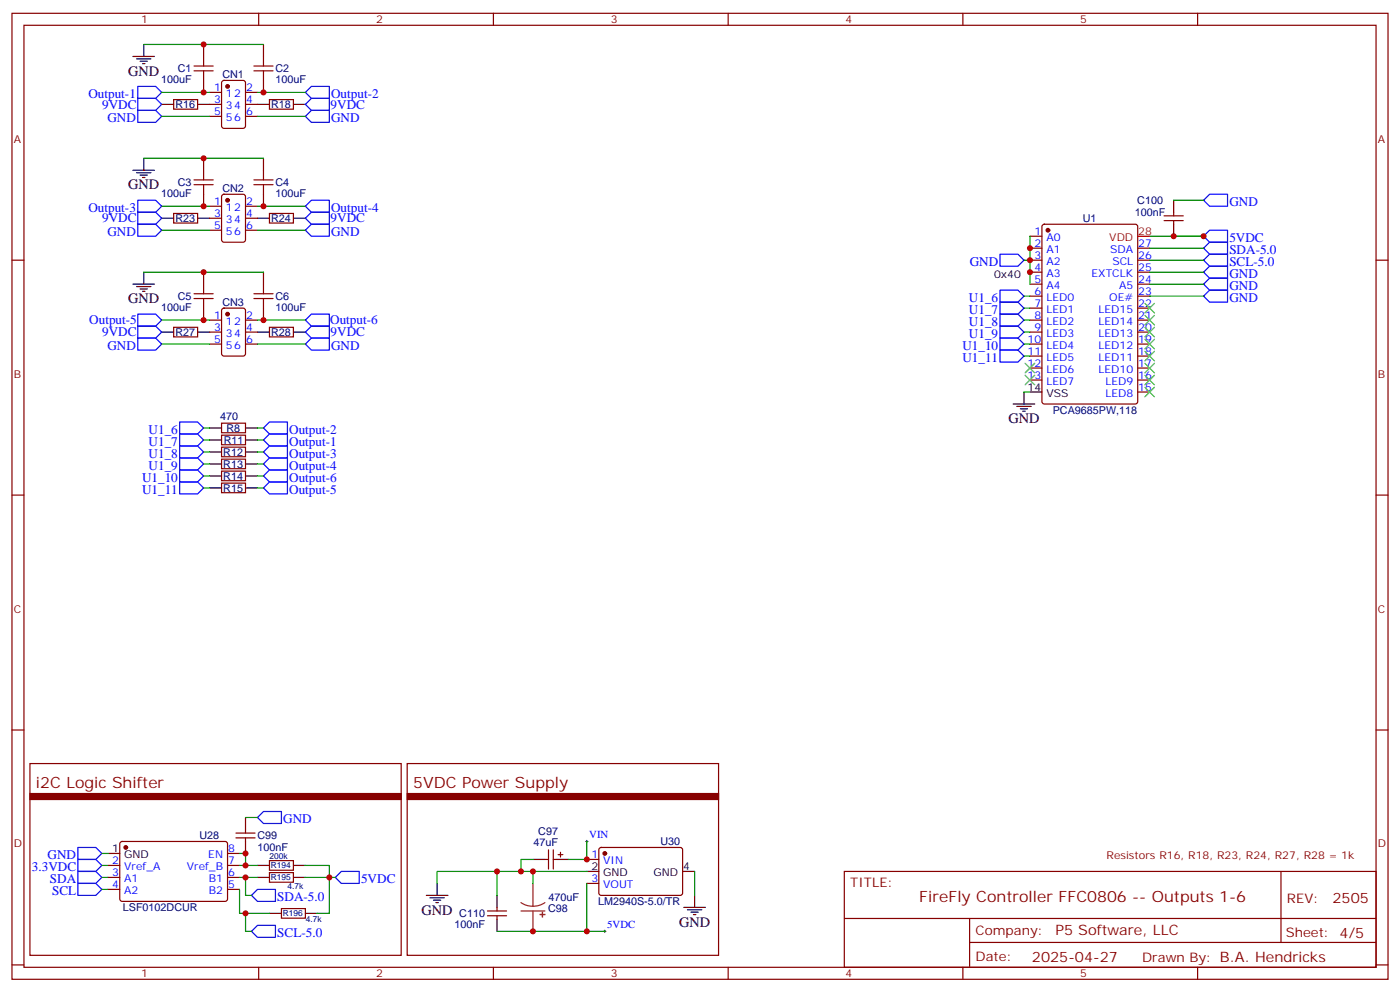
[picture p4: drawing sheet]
<svg xmlns="http://www.w3.org/2000/svg" width="412mm" height="292mm" viewBox="0 0 412 292" stroke-linecap="round" stroke-linejoin="round" font-family="sans-serif">
<g fill="none" stroke="#870000" stroke-width=".35">
<path d="M3.5 3.9h405.4v284.4h-405.4zM7.1 7.4h398.2v277.3h-398.2zM60 13.1v3.5M76.2 3.9v3.5M77.6 13.1v3.5M145.3 3.9v3.5M214.5 3.9v3.5M283.6 3.9v3.5M352.8 3.9v3.5M51.2 29.3h7v2.8h-7zM60 23.7v3.5M61.7 27.2h3.6"/>
<path d="M61.7 34.3h3.6M61.7 30.7h3.6M65.5 23.9l.5-.2h5.6l.7 .4v13l-.4 .6-5.9 .1-.7-.5v-12.9zM72.3 27.2h3.5M72.3 34.3h3.5M72.3 30.7h3.5M77.6 23.7v3.5M79.4 29.3h7v2.8h-7zM60 46.6v3.5M60 57.2v3.5M65.5 57.4l.5-.2h5.6l.7 .4v13l-.4 .6-5.9 .1-.7-.5v-12.9zM77.6 46.6v3.5"/>
<path d="M77.6 57.2v3.5M3.5 76.6h3.6M51.2 62.8h7v2.9h-7zM61.7 60.7h3.6M61.7 67.8h3.6M61.7 64.2h3.6M72.3 60.7h3.5M72.3 67.8h3.5M72.3 64.2h3.5M79.4 62.8h7v2.9h-7zM303.4 76.6h3.5M303.4 69.5h3.5"/>
<path d="M303.4 73.1h3.5M307.2 66.2l.4-.2h26.8l.7 .4v51.8l-.4 .7h-27.1l-.6-.4-.1-51.8zM335.1 76.6h3.6M335.1 73.1h3.6M342.9 63.5h5.6M342.9 64.9h5.6M345.7 62.5v1M345.7 64.9v1.1M405.3 76.6h3.6M51.2 96.3h7v2.9h-7zM60 80.1v3.5M60 90.7v3.5"/>
<path d="M61.7 94.2h3.6M61.7 97.8h3.6M65.5 90.9l.5-.2h5.6l.7 .4v13l-.4 .7h-5.9l-.7-.5v-12.9zM72.3 94.2h3.5M72.3 97.8h3.5M77.6 80.1v3.5M77.6 90.7v3.5M79.4 96.3h7v2.9h-7zM303.4 94.2h3.5M303.4 97.8h3.5M303.4 80.1h3.5M303.4 83.6h3.5"/>
<path d="M303.4 87.2h3.5M303.4 90.7h3.5M335.1 94.2h3.6M335.1 97.8h3.6M335.1 80.1h3.6M335.1 83.6h3.6M335.1 87.2h3.6M335.1 90.7h3.6M61.7 101.3h3.6M72.3 101.3h3.5M303.4 101.3h3.5M303.4 104.8h3.5"/>
<path d="M303.4 108.3h3.5M303.4 111.9h3.5M335.1 101.3h3.6M335.1 104.8h3.6M335.1 108.3h3.6M335.1 111.9h3.6M335.1 115.4h3.6M65.3 124.6h7v2.8h-7zM65.3 128.1h7v2.8h-7zM65.3 131.6h7v2.8h-7zM65.3 135.1h7v2.9h-7zM65.3 138.7h7v2.8h-7z"/>
<path d="M3.5 145.7h3.6M65.3 142.2h7v2.8h-7zM405.3 145.7h3.6M3.5 214.9h3.6M405.3 214.9h3.6M8.8 224.8h109.4v56.4h-109.4zM119.9 224.8h91.8v56.4h-91.8zM31.7 254.7h3.6M31.7 258.3h3.6M35.5 247.9l.5-.2h30.6l.4 .7v16.5l-.7 .4h-30.6l-.4-.7v-16.2zM67 254.7h3.6M67 258.3h3.6"/>
<path d="M67 251.2h3.6M69.5 245.2h5.6M69.5 246.6h5.6M72.3 244.2v1M72.3 246.6v1.1M79.4 253.3h7v2.9h-7zM79.4 256.9h7v2.8h-7zM160.5 253h1.1M161.6 250.2v5.6M163 253h1M163 250.2v5.6M164.4 251.6h1.4"/>
<path d="M165.1 250.9v1.4M172.9 253h3.5M176.6 249.7l.5-.3 23.6 .1 .4 .7-.1 12.9-.6 .5-23.6-.1-.4-.6v-12.7zM248.7 256.5h156.6v28.2h-156.6zM377.3 256.5v20.9M31.7 261.8h3.6M67 261.8h3.6M82.9 267.4h7.1v2.9h-7.1zM143.6 268.1h5.6M143.6 269.6h5.6M146.4 267.1v1M146.4 269.6v1"/>
<path d="M172.9 260h3.5M248.7 270.4h156.5M285.6 277.4h119.6M285.6 270.4v14.1M3.5 284h3.6M76.2 284.7v3.6M145.3 284.7v3.6M214.5 284.7v3.6M283.6 284.7v3.6M352.8 284.7v3.6M405.3 284h3.6"/>
</g>
<g fill="#870000" stroke="#870000" stroke-width=".35">
<path d="M119.9 233.6h91.8v1.7h-91.8z"/>
<path d="M8.8 233.6h109.4v1.7h-109.4z"/>
<circle cx="67" cy="25.4" r=".53"/>
<circle cx="67" cy="58.9" r=".53"/>
<circle cx="67" cy="92.5" r=".53"/>
<circle cx="308.7" cy="67.8" r=".53"/>
<circle cx="37" cy="249.4" r=".53"/>
<circle cx="178.2" cy="251.2" r=".53"/>
</g>
<g fill="none" stroke="#000" stroke-width=".35">
<path d="M39.2 16.6h6.3M40.2 17.3h4.2M41.3 18h2.1M42 18.7h.7M42.3 13.1v3.5M47.6 30.7h3.6M58.2 30.7h3.5M75.8 30.7h3.6M86.4 30.7h3.6M39.2 50.1h6.3M40.2 50.8h4.2M41.3 51.5h2.1"/>
<path d="M42 52.2h.7M42.3 46.6v3.5M345.7 58.9v3.6M47.6 64.2h3.6M58.2 64.2h3.5M75.8 64.2h3.6M86.4 64.2h3.6M345.7 66v3.5M39.2 83.6h6.3M40.2 84.3h4.2M41.3 85.1h2.1M42 85.8h.7"/>
<path d="M42.3 80.1v3.5M47.6 97.8h3.6M58.2 97.8h3.5M75.8 97.8h3.6M86.4 97.8h3.6M298.4 118.9h6.4M299.5 119.6h4.2M301.6 115.4v3.5M303.4 115.4h3.5M61.7 126h3.6M61.7 129.5h3.6M61.7 133h3.6"/>
<path d="M61.7 136.6h3.6M72.3 126h3.5M72.3 129.5h3.5M72.3 133h3.5M72.3 136.6h3.5M300.6 120.3h2.1M301.3 121h.7M61.7 140.1h3.6M61.7 143.6h3.6M72.3 140.1h3.5M72.3 143.6h3.5M31.7 251.2h3.6"/>
<path d="M72.3 240.6v3.6M72.3 247.7v3.5M75.8 254.7h3.6M75.8 258.3h3.6M86.4 254.7h3.6M86.4 258.3h3.6M157 253h3.5M164 253h3.6M172.9 256.5h3.5M201.1 256.5h3.5M79.4 268.9h3.5M90 268.9h3.5"/>
<path d="M125.6 263.6h6.3M126.6 264.3h4.3M127.7 265h2.1M128.4 265.7h.7M128.8 260v3.6M146.4 263.6v3.5M146.4 270.6v3.5M201.4 267.1h6.4M202.5 267.8h4.2M203.6 268.5h2.1M204.3 269.2h.7M204.6 263.6v3.5"/>
</g>
<path d="M335.1 69.5h3.6" fill="none" stroke="#f00" stroke-width=".35"/>
<g fill="none" stroke="#00f" stroke-width=".35">
<path d="M40.6 32.5h5.3l1.7 1.8-1.7 1.7h-5.3zM40.6 25.4h5.3l1.7 1.8-1.7 1.8h-5.3zM40.6 29h5.3l1.7 1.7-1.7 1.8h-5.3zM91.7 32.5h5.3v3.5h-5.3l-1.7-1.7zM91.7 25.4h5.3v3.6h-5.3l-1.7-1.8zM91.7 29h5.3v3.5h-5.3l-1.7-1.8zM40.6 58.9h5.3l1.7 1.8-1.7 1.8h-5.3zM91.7 58.9h5.3v3.6h-5.3l-1.7-1.8zM354.5 58.9l1.8-1.7h5.3v3.5h-5.3zM40.6 66h5.3l1.7 1.8-1.7 1.7h-5.3zM40.6 62.5h5.3l1.7 1.7-1.7 1.8h-5.3zM91.7 66h5.3v3.5h-5.3l-1.7-1.7z"/>
<path d="M91.7 62.5h5.3v3.5h-5.3l-1.7-1.8zM294.6 74.8h5.3l1.7 1.8-1.7 1.8h-5.3zM354.5 73.1l1.8-1.8h5.3v3.5h-5.3zM356.3 74.8h5.3v3.6h-5.3l-1.8-1.8zM356.3 67.8h5.3v3.5h-5.3l-1.8-1.8zM40.6 99.5h5.3l1.7 1.8-1.7 1.7h-5.3zM40.6 92.5h5.3l1.7 1.7-1.7 1.8h-5.3zM40.6 96h5.3l1.7 1.8-1.7 1.7h-5.3zM91.7 99.5h5.3v3.5h-5.3l-1.7-1.7zM91.7 92.5h5.3v3.5h-5.3l-1.7-1.8zM91.7 96h5.3v3.5h-5.3l-1.7-1.7zM294.6 85.4h5.3l1.7 1.8-1.7 1.7h-5.3z"/>
<path d="M294.6 88.9h5.3l1.7 1.8-1.7 1.8h-5.3zM294.6 92.5h5.3l1.7 1.7-1.7 1.8h-5.3zM294.6 96h5.3l1.7 1.8-1.7 1.7h-5.3zM294.6 99.5h5.3l1.7 1.8-1.7 1.7h-5.3zM354.5 80.1l1.8-1.7h5.3v3.5h-5.3zM356.3 85.4h5.3v3.5h-5.3l-1.8-1.7zM356.3 81.9h5.3v3.5h-5.3l-1.8-1.8zM294.6 103h5.3l1.7 1.8-1.7 1.8h-5.3zM52.9 124.2h5.3l1.8 1.8-1.8 1.7h-5.3zM52.9 127.7h5.3l1.8 1.8-1.8 1.8h-5.3zM52.9 131.3h5.3l1.8 1.7-1.8 1.8h-5.3zM52.9 134.8h5.3l1.8 1.8-1.8 1.7h-5.3z"/>
<path d="M52.9 138.3h5.3l1.8 1.8-1.8 1.8h-5.3zM79.4 127.7h5.3v3.6h-5.3l-1.8-1.8zM79.4 124.2h5.3v3.5h-5.3l-1.8-1.7zM79.4 131.3h5.3v3.5h-5.3l-1.8-1.8zM79.4 134.8h5.3v3.5h-5.3l-1.8-1.7zM79.4 138.3h5.3v3.6h-5.3l-1.8-1.8zM52.9 141.9h5.3l1.8 1.7-1.8 1.8h-5.3zM79.4 141.9h5.3v3.5h-5.3l-1.8-1.8zM77.6 238.9h5.3v3.5h-5.3l-1.8-1.8zM22.9 249.4h5.3l1.8 1.8-1.8 1.8h-5.3zM22.9 253h5.3l1.8 1.7-1.8 1.8h-5.3zM22.9 256.5h5.3l1.8 1.8-1.8 1.7h-5.3z"/>
<path d="M98.8 258.3l1.7-1.8h5.3v3.5h-5.3zM22.9 260h5.3l1.8 1.8-1.8 1.8h-5.3zM74.1 263.6l1.7-1.8h5.3v3.5h-5.3zM74.1 274.1l1.7-1.7h5.3v3.5h-5.3z"/>
</g>
<g fill="none" stroke="#008700" stroke-width=".35">
<path d="M42.3 13.1h35.3M47.6 34.3h14.1M47.6 27.2h14.1M75.8 34.3h14.2M75.8 27.2h14.2M42.3 46.6h35.3M345.7 58.9h8.8M47.6 60.7h14.1M47.6 67.8h14.1M75.8 60.7h14.2M75.8 67.8h14.2M301.6 76.6h1.8"/>
<path d="M303.4 69.5v14.1M338.7 76.6h15.8M338.7 73.1h15.8M338.7 69.5h15.8M42.3 80.1h35.3M47.6 94.2h14.1M75.8 94.2h14.2M301.6 87.2h1.8M301.6 90.7h1.8M301.6 94.2h1.8M301.6 97.8h1.8M338.7 87.2h15.8"/>
<path d="M338.7 80.1h15.8M338.7 83.6h15.8M47.6 101.3h14.1M75.8 101.3h14.2M301.6 115.4h1.8M301.6 101.3h1.8M301.6 104.8h1.8M60 126h1.7M60 129.5h1.7M60 133h1.7M60 136.6h1.7M75.8 126h1.8"/>
<path d="M75.8 129.5h1.8M75.8 133h1.8M75.8 136.6h1.8M60 140.1h1.7M60 143.6h1.7M75.8 140.1h1.8M75.8 143.6h1.8M30 258.3h1.7M30 254.7h1.7M30 251.2h1.7M70.6 251.2h1.7v3.5M70.6 258.3h5.2"/>
<path d="M70.6 254.7h5.2M72.3 258.3v5.3h1.8M72.3 240.6h3.5M90 254.7h7v14.2h-3.5M90 258.3h8.8M146.4 256.5v7.1M157 253h-3.5v3.5M157 256.5v3.5M172.9 247.7v5.3h-5.3M172.9 256.5h-44.1v3.5M204.6 256.5v7.1M30 261.8h1.7"/>
<path d="M70.6 261.8v7.1h8.8M72.3 268.9v5.2h1.8M172.9 260v14.1h-26.5M172.9 274.1h5.3"/>
</g>
<path d="M153.5 265.7l1.6 .8 1.9 .2M153.5 268.1h7M157 260v6.7M157 268.1v6M160.5 265.7l-1.7 .8-1.8 .2" fill="none" stroke="#8c2424" stroke-width=".35"/>
<g fill="#8c2424" stroke="#8c2424" stroke-width=".35">
<path d="M159.1 269.2h1.4z"/>
<path d="M159.8 268.5v1.4z"/>
</g>
<path d="M172.5 247.7h.7M172.9 247.3v.7M177.8 274.1h.7M178.2 273.8v.7" fill="none" stroke="#000" stroke-width=".29"/>
<g fill="none" stroke="#3c3" stroke-width=".35">
<path d="M337.3 89.3l2.8 2.8M337.3 92.8l2.8 2.8M337.3 96.3l2.8 2.9M337.3 99.9l2.8 2.8M340.1 89.3l-2.8 2.8M340.1 92.8l-2.8 2.8M340.1 96.3l-2.8 2.9M340.1 99.9l-2.8 2.8M302 106.9l2.8 2.8M302 110.5l2.8 2.8M304.8 106.9l-2.8 2.8M304.8 110.5l-2.8 2.8"/>
<path d="M337.3 103.4l2.8 2.8M337.3 106.9l2.8 2.8M337.3 110.5l2.8 2.8M337.3 114l2.8 2.8M340.1 103.4l-2.8 2.8M340.1 106.9l-2.8 2.8M340.1 110.5l-2.8 2.8M340.1 114l-2.8 2.8"/>
</g>
<g fill="none" stroke="#a10000" stroke-width=".35">
<path d="M57.1 19.4h5.7M60 16.6v2.8M74.8 19.4h5.6M77.6 16.6v2.8M57.1 20.8h5.7M60 20.8v2.9M74.8 20.8h5.6M77.6 20.8v2.9M57.1 53h5.7M57.1 54.4h5.7M60 50.1v2.9M60 54.4v2.8"/>
<path d="M74.8 53h5.6M74.8 54.4h5.6M77.6 50.1v2.9M77.6 54.4v2.8M57.1 86.5h5.7M57.1 87.9h5.7M60 83.6v2.9M60 87.9v2.8M74.8 86.5h5.6M74.8 87.9h5.6M77.6 83.6v2.9M77.6 87.9v2.8"/>
</g>
<g fill="#c00">
<circle cx="303.4" cy="73.1" r=".88"/>
<circle cx="303.4" cy="76.6" r=".88"/>
<circle cx="303.4" cy="80.1" r=".88"/>
<circle cx="72.3" cy="268.9" r=".88"/>
<circle cx="72.3" cy="258.3" r=".88"/>
<circle cx="72.3" cy="254.7" r=".88"/>
<circle cx="72.3" cy="251.2" r=".88"/>
<circle cx="97" cy="258.3" r=".88"/>
<circle cx="354.5" cy="69.5" r=".88"/>
<circle cx="345.7" cy="69.5" r=".88"/>
<circle cx="172.9" cy="253" r=".88"/>
<circle cx="157" cy="274.1" r=".88"/>
<circle cx="172.9" cy="274.1" r=".88"/>
<circle cx="153.5" cy="256.5" r=".88"/>
<circle cx="157" cy="256.5" r=".88"/>
<circle cx="146.4" cy="256.5" r=".88"/>
<circle cx="60" cy="27.2" r=".88"/>
<circle cx="77.6" cy="27.2" r=".88"/>
<circle cx="60" cy="13.1" r=".88"/>
<circle cx="60" cy="60.7" r=".88"/>
<circle cx="77.6" cy="60.7" r=".88"/>
<circle cx="60" cy="46.6" r=".88"/>
<circle cx="60" cy="94.2" r=".88"/>
<circle cx="77.6" cy="94.2" r=".88"/>
<circle cx="60" cy="80.1" r=".88"/>
</g>
<g font-size="4.6" fill="#800">
<text x="10.6" y="231.8">i2C Logic Shifter</text>
<text x="121.7" y="231.8">5VDC Power Supply</text>
<text x="270.8" y="265.5">FireFly Controller FFC0806 -- Outputs 1-6</text>
</g>
<g font-size="4.2">
<text x="37.7" y="22.3">GND</text>
<text x="37.7" y="55.8">GND</text>
<text x="37.7" y="89.3">GND</text>
<text x="297" y="124.6">GND</text>
<text x="124.2" y="269.2">GND</text>
<text x="200" y="272.7">GND</text>
</g>
<g font-size="4.2" fill="#800">
<text x="392.5" y="265.8">2505</text>
<text x="310.9" y="275.3">P5 Software, LLC</text>
<text x="304" y="283.1">2025-04-27</text>
</g>
<g font-size="3.9" fill="#00f">
<text x="26" y="29">Output-1</text>
<text x="97.5" y="29">Output-2</text>
<text x="30.1" y="32">9VDC</text>
<text x="97.4" y="32">9VDC</text>
<text x="31.7" y="36">GND</text>
<text x="97.5" y="36">GND</text>
<text x="26" y="62.5">Output-3</text>
<text x="30.1" y="65.5">9VDC</text>
<text x="97.4" y="65.5">9VDC</text>
<text x="97.5" y="62.5">Output-4</text>
<text x="362.1" y="60.7">GND</text>
<text x="31.7" y="69.5">GND</text>
<text x="97.5" y="69.5">GND</text>
<text x="362.1" y="71.3">5VDC</text>
<text x="362.1" y="74.8">SDA-5.0</text>
<text x="285.7" y="78.4">GND</text>
<text x="362.1" y="78.4">SCL-5.0</text>
<text x="362.1" y="81.9">GND</text>
<text x="285.4" y="88.9">U1_6</text>
<text x="362.1" y="88.9">GND</text>
<text x="362.1" y="85.4">GND</text>
<text x="26.3" y="95.5">Output-5</text>
<text x="97.3" y="95.5">Output-6</text>
<text x="285.4" y="92.5">U1_7</text>
<text x="285.4" y="96">U1_8</text>
<text x="30.1" y="99">9VDC</text>
<text x="97.4" y="99">9VDC</text>
<text x="285.4" y="99.5">U1_9</text>
<text x="31.7" y="103">GND</text>
<text x="97.5" y="103">GND</text>
<text x="283.5" y="103">U1_10</text>
<text x="283.5" y="106.6">U1_11</text>
<text x="43.8" y="127.7">U1_6</text>
<text x="43.8" y="131.3">U1_7</text>
<text x="85.2" y="131.3">Output-1</text>
<text x="85.2" y="127.7">Output-2</text>
<text x="43.8" y="134.8">U1_8</text>
<text x="85.2" y="134.8">Output-3</text>
<text x="41.8" y="141.9">U1_10</text>
<text x="43.8" y="138.3">U1_9</text>
<text x="85.2" y="138.3">Output-4</text>
<text x="85.2" y="141.9">Output-6</text>
<text x="41.8" y="145.4">U1_11</text>
<text x="85.2" y="145.4">Output-5</text>
<text x="83.4" y="242.4">GND</text>
<text x="9.4" y="256.5">3.3VDC</text>
<text x="14" y="253">GND</text>
<text x="14.7" y="260">SDA</text>
<text x="15.3" y="263.6">SCL</text>
<text x="106.4" y="260">5VDC</text>
<text x="81.7" y="265.3">SDA-5.0</text>
<text x="81.7" y="275.9">SCL-5.0</text>
</g>
<g font-size="3.9" fill="#800">
<text x="250.5" y="261.1">TITLE:</text>
<text x="379.1" y="265.8">REV:</text>
<text x="287.4" y="275.3">Company:</text>
<text x="378.7" y="275.9">Sheet: 4/5</text>
<text x="287.4" y="283">Date:</text>
<text x="336.4" y="283.1">Drawn By: B.A. Hendricks</text>
</g>
<g font-size="3.2" fill="#800">
<text x="41.6" y="6.9">1</text>
<text x="110.8" y="6.9">2</text>
<text x="179.9" y="6.9">3</text>
<text x="249.1" y="6.9">4</text>
<text x="318.2" y="6.9">5</text>
<text x="4.1" y="42">A</text>
<text x="405.9" y="42">A</text>
<text x="4.1" y="111.2">B</text>
<text x="405.9" y="111.2">B</text>
<text x="4.1" y="180.3">C</text>
<text x="405.9" y="180.3">C</text>
<text x="4.1" y="249.4">D</text>
<text x="405.9" y="249.4">D</text>
<text x="325.9" y="253">Resistors R16, R18, R23, R24, R27, R28 = 1k</text>
<text x="41.6" y="287.7">1</text>
<text x="110.8" y="287.7">2</text>
<text x="179.9" y="287.7">3</text>
<text x="249.1" y="287.7">4</text>
<text x="318.2" y="287.7">5</text>
</g>
<g font-size="3.2" fill="#000080">
<text x="52.4" y="21.2">C1</text>
<text x="65.5" y="23.1">CN1</text>
<text x="81.1" y="21.2">C2</text>
<text x="47.4" y="24.5">100uF</text>
<text x="81.1" y="24.5">100uF</text>
<text x="51.7" y="31.9">R16</text>
<text x="79.9" y="31.9">R18</text>
<text x="47.4" y="58">100uF</text>
<text x="52.4" y="54.8">C3</text>
<text x="65.5" y="56.6">CN2</text>
<text x="81.1" y="58">100uF</text>
<text x="81.1" y="54.8">C4</text>
<text x="51.7" y="65.4">R23</text>
<text x="79.9" y="65.4">R24</text>
<text x="318.9" y="65.3">U1</text>
<text x="334.3" y="63.6">100nF</text>
<text x="335" y="60.1">C100</text>
<text x="52.4" y="88.3">C5</text>
<text x="81.1" y="88.3">C6</text>
<text x="47.4" y="91.5">100uF</text>
<text x="65.5" y="90.1">CN3</text>
<text x="81.1" y="91.5">100uF</text>
<text x="51.7" y="98.9">R27</text>
<text x="79.9" y="98.9">R28</text>
<text x="64.8" y="123.6">470</text>
<text x="310.1" y="121.8">PCA9685PW,118</text>
<text x="65.9" y="130.7">R11</text>
<text x="66.7" y="127.1">R8</text>
<text x="65.8" y="134.2">R12</text>
<text x="65.8" y="137.7">R13</text>
<text x="65.8" y="141.2">R14</text>
<text x="65.8" y="144.8">R15</text>
<text x="158.6" y="245.9">C97</text>
<text x="58.7" y="247.1">U28</text>
<text x="75.8" y="250.4">100nF</text>
<text x="75.9" y="247.1">C99</text>
<text x="157.1" y="249.1">47uF</text>
<text x="194.5" y="248.8">U30</text>
<text x="36.2" y="268.2">LSF0102DCUR</text>
<text x="161.4" y="268.4">C98</text>
<text x="161.6" y="265.2">470uF</text>
<text x="176.2" y="266.4">LM2940S-5.0/TR</text>
<text x="133.9" y="273.2">100nF</text>
<text x="135.3" y="270">C110</text>
</g>
<g font-size="3.2" fill="#00f">
<text x="63.1" y="26.8">1</text>
<text x="66.6" y="28.6">12</text>
<text x="72.5" y="26.8">2</text>
<text x="63.1" y="30.4">3</text>
<text x="63.1" y="33.9">5</text>
<text x="66.6" y="32.1">34</text>
<text x="66.6" y="35.7">56</text>
<text x="72.5" y="33.9">6</text>
<text x="72.5" y="30.4">4</text>
<text x="63.1" y="60.4">1</text>
<text x="63.1" y="63.9">3</text>
<text x="66.6" y="62.1">12</text>
<text x="66.6" y="65.7">34</text>
<text x="72.5" y="63.9">4</text>
<text x="72.5" y="60.4">2</text>
<text x="63.1" y="67.4">5</text>
<text x="66.6" y="69.2">56</text>
<text x="72.5" y="67.4">6</text>
<text x="304.7" y="69.2">1</text>
<text x="308.2" y="70.9">A0</text>
<text x="304.7" y="72.7">2</text>
<text x="304.7" y="76.2">3</text>
<text x="308.2" y="74.5">A1</text>
<text x="308.2" y="78">A2</text>
<text x="327.1" y="74.5">SDA</text>
<text x="327.7" y="78">SCL</text>
<text x="335.3" y="76.2">26</text>
<text x="335.3" y="72.7">27</text>
<text x="304.7" y="79.8">4</text>
<text x="304.7" y="83.3">5</text>
<text x="308.2" y="81.5">A3</text>
<text x="321.5" y="81.5">EXTCLK</text>
<text x="335.3" y="83.3">24</text>
<text x="335.3" y="79.8">25</text>
<text x="304.7" y="86.8">6</text>
<text x="308.2" y="85.1">A4</text>
<text x="308.2" y="88.6">LED0</text>
<text x="326.7" y="88.6">OE#</text>
<text x="329.6" y="85.1">A5</text>
<text x="335.3" y="86.8">23</text>
<text x="63.1" y="93.9">1</text>
<text x="66.6" y="95.6">12</text>
<text x="72.5" y="93.9">2</text>
<text x="304.7" y="90.3">7</text>
<text x="304.7" y="93.9">8</text>
<text x="308.2" y="92.1">LED1</text>
<text x="308.2" y="95.6">LED2</text>
<text x="323.6" y="95.6">LED14</text>
<text x="323.6" y="92.1">LED15</text>
<text x="335.3" y="93.9">21</text>
<text x="335.3" y="90.3">22</text>
<text x="63.1" y="97.4">3</text>
<text x="63.1" y="100.9">5</text>
<text x="66.6" y="99.2">34</text>
<text x="72.5" y="100.9">6</text>
<text x="72.5" y="97.4">4</text>
<text x="302.7" y="100.9">10</text>
<text x="304.7" y="97.4">9</text>
<text x="308.2" y="99.2">LED3</text>
<text x="323.6" y="99.2">LED13</text>
<text x="335.3" y="100.9">19</text>
<text x="335.3" y="97.4">20</text>
<text x="66.6" y="102.7">56</text>
<text x="302.7" y="104.5">11</text>
<text x="302.7" y="108">12</text>
<text x="308.2" y="102.7">LED4</text>
<text x="308.2" y="106.2">LED5</text>
<text x="323.6" y="106.2">LED11</text>
<text x="323.6" y="102.7">LED12</text>
<text x="335.3" y="108">17</text>
<text x="335.3" y="104.5">18</text>
<text x="302.7" y="111.5">13</text>
<text x="308.2" y="109.7">LED6</text>
<text x="308.2" y="113.3">LED7</text>
<text x="323.6" y="109.7">LED10</text>
<text x="325.6" y="113.3">LED9</text>
<text x="335.3" y="111.5">16</text>
<text x="325.6" y="116.8">LED8</text>
<text x="335.3" y="115">15</text>
<text x="67.2" y="250.9">8</text>
<text x="173.6" y="246.8">VIN</text>
<text x="33.1" y="254.4">2</text>
<text x="33.1" y="257.9">3</text>
<text x="36.6" y="256.2">Vref_A</text>
<text x="55" y="256.2">Vref_B</text>
<text x="61.3" y="252.6">EN</text>
<text x="67.2" y="257.9">6</text>
<text x="67.2" y="254.4">7</text>
<text x="174.2" y="252.6">1</text>
<text x="177.7" y="254.4">VIN</text>
<text x="33.1" y="261.4">4</text>
<text x="36.6" y="259.7">A1</text>
<text x="36.6" y="263.2">A2</text>
<text x="61.5" y="263.2">B2</text>
<text x="61.5" y="259.7">B1</text>
<text x="67.2" y="261.4">5</text>
<text x="174.2" y="259.7">3</text>
<text x="177.7" y="261.4">VOUT</text>
<text x="178.9" y="273.3">5VDC</text>
</g>
<g font-size="3.2" fill="#f00">
<text x="326.8" y="70.9">VDD</text>
<text x="335.3" y="69.2">28</text>
</g>
<g font-size="3.2">
<text x="292.8" y="81.9">0x40</text>
<text x="302.7" y="115">14</text>
<text x="308.2" y="116.8">VSS</text>
<text x="33.1" y="250.9">1</text>
<text x="36.6" y="252.6">GND</text>
<text x="174.2" y="256.2">2</text>
<text x="177.7" y="257.9">GND</text>
<text x="192.5" y="257.9">GND</text>
<text x="201.3" y="256.2">4</text>
</g>
<g font-size="2.5" fill="#000080">
<text x="79.4" y="253">200k</text>
<text x="79.8" y="255.6">R194</text>
<text x="79.8" y="259.1">R195</text>
<text x="84.7" y="261.8">4.7k</text>
<text x="83.3" y="269.7">R196</text>
<text x="90.1" y="271.5">4.7k</text>
</g>
</svg>
